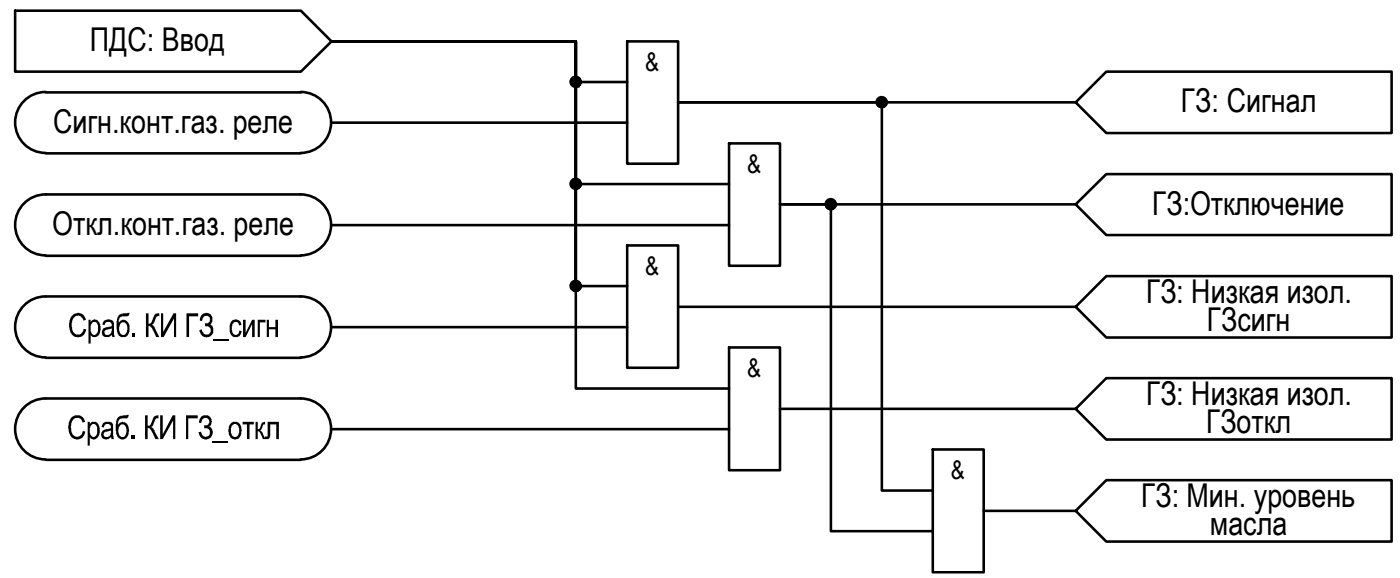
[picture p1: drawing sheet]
<svg xmlns="http://www.w3.org/2000/svg" width="137mm" height="57mm" viewBox="0 0 137 57" stroke-linecap="round" stroke-linejoin="round" font-family="sans-serif">
<!-- layer: 0 -->
<g fill="none" stroke="#000" stroke-width=".25">
<path d="M1.5 1h28l3 3.1-3 2.9h-28zM4.5 9a2.98 2.98 0 0 0-3 3 2.98 2.98 0 0 0 3 3M4.5 19a2.98 2.98 0 0 0-3 3 2.98 2.98 0 0 0 3 3M4.5 9h25M4.5 15h25M4.5 19h25M29.5 9a2.98 2.98 0 0 1 3 3 2.98 2.98 0 0 1-3 3M29.5 19a2.98 2.98 0 0 1 3 3 2.98 2.98 0 0 1-3 3M32.5 12h29M61.5 4.1h5v11.9h-5zM61.5 8h-5v-3.9h-24h24v13.9h15M71.5 14h5v12h-5z"/>
<path d="M105.5 10h-39h20v38h5M105.5 10l3-3h28v6h-28zM4.5 29a2.98 2.98 0 0 0-3 3 2.98 2.98 0 0 0 3 3M4.5 39a2.98 2.98 0 0 0-3 3 2.98 2.98 0 0 0 3 3M4.5 25.1h25M4.5 29h25M4.5 35h25M4.5 39h25M29.5 29a2.98 2.98 0 0 1 3 3 2.98 2.98 0 0 1-3 3M29.5 39a2.98 2.98 0 0 1 3 3 2.98 2.98 0 0 1-3 3M32.5 22h39M32.5 32h29"/>
<path d="M61.5 24h5v12h-5zM61.5 28h-5v-23.9h-24h24v33.9h15M66.5 30h39M71.5 34h5v12h-5zM105.5 20h-29h5v32h10M105.5 30l3-3h28v6.1h-28zM105.5 20l3-3h28v6h-28zM4.5 45h25M32.5 42h39M76.5 40h29M91.5 44h5v12h-5zM96.5 50h9"/>
<path d="M105.5 40l3-3h28v6h-28zM105.5 50l3-3h28v6h-28z"/>
<circle cx="56.5" cy="8" r=".49"/>
<circle cx="56.5" cy="18" r=".49"/>
<circle cx="81.5" cy="20" r=".49"/>
<circle cx="86.5" cy="10" r=".49"/>
<circle cx="56.5" cy="28" r=".49"/>
</g>
<g fill="#000">
<path d="M18.3 30.7h1.1v.3h-.9v2h-.2zM19.7 30.9a.62 .62 0 0 1 1-.1 .62 .62 0 0 1-.1 1 .68 .68 0 0 1 0 1.2 .68 .68 0 0 1-1-.6l.2-.2a.45 .45 0 0 0 .4 .6 .45 .45 0 0 0 .5-.4 .41 .41 0 0 0-.6-.4v-.3a.38 .38 0 0 0 .5-.3 .38 .38 0 0 0-.3-.5 .38 .38 0 0 0-.4 .4l-.1 .1h-.2zM25.3 31.3h.7v.3h-.5v1.4h-.2zM26.2 31.3h.2v.7h.6v-.7h.3v1.7h-.3v-.8h-.6v.8h-.2zM18.2 40.7h1.2v.3h-.9v2h-.3zM19.7 40.8a.63 .63 0 0 1 .9 .1 .63 .63 0 0 1-.1 .9h.1a.69 .69 0 0 1-.2 1.2 .69 .69 0 0 1-.9-.7h.2a.43 .43 0 0 0 .7 .4 .43 .43 0 0 0-.1-.8h-.3v-.3a.38 .38 0 0 0 .5-.3 .38 .38 0 0 0-.4-.4 .38 .38 0 0 0-.3 .4l-.1 .1h-.2zM25.1 41.3h.2v.7h.1l.1-.2a.54 .54 0 0 1 .4-.5h.1v.3a.31 .31 0 0 0-.3 .3l-.2 .3 .3 .2 .2 .6h-.2l-.4-.8h-.1v.8h-.2zM26.2 41.3h1.2v1.7h-.3v-1.4h-.6v1a.39 .39 0 0 1-.5 .4v-.3a.22 .22 0 0 0 .3-.1 .22 .22 0 0 0-.1-.2z"/>
<path d="M10.1 31.5l.2-.1 .2-.1a.51 .51 0 0 1 .7 .6v.9l.1 .2h-.3l-.1-.2a.5 .5 0 0 1-.9-.1 .5 .5 0 0 1 .6-.7h.1a.22 .22 0 0 0 .3-.2 .22 .22 0 0 0-.2-.2 .34 .34 0 0 0-.6 .2h-.2zM10.3 32.3a.32 .32 0 0 0 .1 .5 .32 .32 0 0 0 .5-.2l.1-.4z"/>
<path d="M11.6 31v-.1a1.12 1.12 0 0 1 .9-.2l.2-.1a.5 .5 0 0 1-.7 .4h-.1a.48 .48 0 0 0-.3 .6v.1a.56 .56 0 0 1 .7-.3 .56 .56 0 0 1 .4 .6v.5l-.1 .2a.61 .61 0 0 1-.7 .3 .61 .61 0 0 1-.4-.7l-.1-.9zM11.9 31.6l-.2 .3v.4a.39 .39 0 0 0 .2 .5 .39 .39 0 0 0 .5-.2l.1-.4a.52 .52 0 0 0-.6-.6z"/>
<path d="M10.1 41.5l.4-.2a.47 .47 0 0 1 .5 .1 .47 .47 0 0 1 .1 .5l.1 1.1h-.3v-.2a.51 .51 0 0 1-.9-.1 .51 .51 0 0 1 .5-.7h.1a.27 .27 0 0 0 .3-.3 .27 .27 0 0 0-.4-.2l-.3 .1v.3l-.2-.1zM10.2 42.3a.32 .32 0 0 0 .3 .5 .32 .32 0 0 0 .3-.4l.1-.2z"/>
<path d="M11.5 40.9l.3-.2 .8-.1a.42 .42 0 0 1-.6 .4h-.1a.56 .56 0 0 0-.3 .6 .56 .56 0 0 1 .6-.3 .56 .56 0 0 1 .4 .7l.1 .3-.1 .2a.6 .6 0 0 1-.7 .5 .6 .6 0 0 1-.5-.7l-.1-.8zM11.8 41.6l-.2 .3v.4a.42 .42 0 0 0 .2 .4 .42 .42 0 0 0 .5 0l.1-.5a.48 .48 0 0 0-.6-.6z"/>
</g>
<g fill="#000" stroke="#000" stroke-width=".1">
<path d="M56.4 8.5h.2zM56.4 18.5h.2zM56.4 7.5h.2zM56.4 17.5h.2zM81.4 19.5h.1zM86.1 10.4h.8zM86.4 9.6l.1-.1zM56.4 28.5h.2zM56.4 27.5h.2zM81.4 20.5h.2z"/>
<path d="M56.4 8.5h.2zM56.4 8.5h.2z"/>
<path d="M56.4 18.5h.2zM56.4 18.5h.2z"/>
<path d="M56.4 7.5l.2 .1zM56.4 7.5l.2 .1z"/>
<path d="M56.4 17.5l.2 .1zM56.4 17.5l.2 .1z"/>
<path d="M56.4 7.6h.2zM56.3 7.6h.3z"/>
<path d="M56.4 17.6h.2zM56.3 17.6h.3z"/>
<path d="M56.3 7.6h.4zM56.3 7.6h.4z"/>
<path d="M56.3 8.5h.3zM56.3 8.5h.3z"/>
<path d="M56.3 17.6h.4zM56.3 17.6h.4z"/>
<path d="M56.3 18.5h.3zM56.3 18.5h.3z"/>
<path d="M56.3 7.6h.4zM56.3 7.6h.4z"/>
<path d="M56.3 8.5h.4zM56.3 8.5h.3z"/>
<path d="M56.3 17.6h.4zM56.3 17.6h.4z"/>
<path d="M56.3 18.5h.4zM56.3 18.5h.3z"/>
<path d="M56.3 7.6h.5zM56.2 7.6h.6z"/>
<path d="M56.3 8.5h.4zM56.3 8.5h.4z"/>
<path d="M56.3 17.6h.5zM56.3 17.6h.5z"/>
<path d="M56.3 18.4h.4zM56.3 18.4l.4 .1z"/>
<path d="M56.2 7.6l.6 .1zM56.2 7.7h.6z"/>
<path d="M56.2 8.5h.6zM56.2 8.5h.5z"/>
<path d="M56.2 17.6h.6zM56.2 17.6h.6z"/>
<path d="M56.2 18.4h.6zM56.2 18.4h.5z"/>
<path d="M56.2 7.7h.7zM56.2 7.7h.7z"/>
<path d="M56.2 8.4h.6zM56.2 8.4l.6 .1z"/>
<path d="M56.2 17.6l.7 .1zM56.2 17.6l.7 .1z"/>
<path d="M56.2 18.4h.6zM56.2 18.4h.6z"/>
<path d="M56.1 7.7h.8zM56.1 7.7h.8z"/>
<path d="M56.1 8.4h.8zM56.1 8.4h.7z"/>
<path d="M56.1 17.7h.8zM56.1 17.7h.8z"/>
<path d="M56.1 18.4h.8zM56.1 18.4h.7z"/>
<path d="M56.1 7.7l.8 .1zM56.1 7.7l.8 .1z"/>
<path d="M56.1 7.8h.8zM56.1 7.8h.8z"/>
<path d="M56.1 8.3h.8zM56.1 8.3h.8z"/>
<path d="M56.1 8.3h.8zM56.1 8.3l.8 .1z"/>
<path d="M56.1 17.7l.8 .1zM56.1 17.7l.8 .1z"/>
<path d="M56.1 17.8h.8zM56.1 17.8h.8z"/>
<path d="M56.1 18.3h.8zM56.1 18.3l.8 .1z"/>
<path d="M56.1 7.8l.8 .1zM56.1 7.8l.8 .1z"/>
<path d="M56.1 7.9h.9zM56.1 7.9h.9z"/>
<path d="M56.1 8.2h.8zM56.1 8.2h.8z"/>
<path d="M56.1 8.2h.8zM56.1 8.2l.8 .1z"/>
<path d="M56.1 17.8l.8 .1zM56.1 17.8l.8 .1z"/>
<path d="M56.1 17.9h.9zM56.1 17.9h.9z"/>
<path d="M56.1 18.2l.8 .1zM56.1 18.2l.8 .1z"/>
<path d="M56.1 18.3h.8zM56.1 18.3h.8zM56.1 18.3h.8zM56.1 18.3h.8z"/>
<path d="M56 7.9h1zM56 7.9h1z"/>
<path d="M56 7.9l1 .1zM56 7.9l1 .1z"/>
<path d="M56 8h1zM56 8h1z"/>
<path d="M56 8l1 .1zM56 8l1 .1z"/>
<path d="M56 8.1h1zM56 8.1h1z"/>
<path d="M56 8.1l1 .1zM56 8.1l1 .1z"/>
<path d="M56 8.2h1zM56 8.2h.9z"/>
<path d="M56 17.9h1zM56 17.9h1z"/>
<path d="M56 17.9l1 .1zM56 17.9l1 .1z"/>
<path d="M56 18h1zM56 18h1z"/>
<path d="M56 18l1 .1zM56 18l1 .1z"/>
<path d="M56 18.1h1zM56 18.1h1z"/>
<path d="M56 18.1l1 .1v-.1zM56 18.1l1 .1h-1z"/>
<path d="M56 18.2h1zM56 18.2h.9z"/>
<path d="M81.4 19.5h.2zM81.4 19.5h.2z"/>
<path d="M81.4 19.5h.3zM81.3 19.5h.4z"/>
<path d="M81.3 19.5l.4 .1zM81.3 19.5l.4 .1z"/>
<path d="M81.3 19.6h.4zM81.2 19.6h.5z"/>
<path d="M81.2 19.6h.6zM81.2 19.6h.6z"/>
<path d="M81.2 19.6l.6 .1zM81.2 19.6l.6 .1z"/>
<path d="M81.2 19.7h.7zM81.1 19.7h.8z"/>
<path d="M81.1 19.7h.8zM81.1 19.7h.8z"/>
<path d="M81.1 19.7l.8 .1zM81.1 19.7l.8 .1z"/>
<path d="M81.1 19.8h.8zM81.1 19.8h.8z"/>
<path d="M81 19.8h1zM81 19.8h1z"/>
<path d="M81 19.8l1 .1zM81 19.8l1 .1z"/>
<path d="M81 19.9h1zM81 19.9h1z"/>
<path d="M81 19.9l1 .1zM81 19.9l1 .1z"/>
<path d="M81 20h1zM81 20h1z"/>
<path d="M86.4 10.5h.1zM86.4 10.5h.1zM86.4 10.5h.2z"/>
<path d="M86.4 9.6h.2zM86.4 9.6h.2z"/>
<path d="M86.4 9.6h.3zM86.3 9.6h.4z"/>
<path d="M86.3 9.6h.4zM86.3 9.6h.4z"/>
<path d="M86.3 10.5h.4zM86.3 10.5h.3z"/>
<path d="M86.3 9.6h.4zM86.3 9.6h.4z"/>
<path d="M86.3 10.5h.4zM86.3 10.5h.4z"/>
<path d="M86.2 9.6h.6zM86.2 9.6h.6z"/>
<path d="M86.2 10.4h.5zM86.2 10.4l.5 .1z"/>
<path d="M86.2 9.6h.6zM86.2 9.6h.6z"/>
<path d="M86.2 10.4h.6zM86.2 10.4h.5z"/>
<path d="M86.2 9.6l.7 .1zM86.2 9.6l.7 .1z"/>
<path d="M86.2 10.4h.6zM86.2 10.4h.6z"/>
<path d="M86.2 9.7h.7zM86.2 9.7h.7z"/>
<path d="M86.1 9.7l.8 .1zM86.1 9.7l.8 .1z"/>
<path d="M86.2 10.4h.7zM86.2 10.4h.6z"/>
<path d="M86.1 9.8h.9zM86.1 9.8h.9z"/>
<path d="M86.1 10.3h.8zM86.1 10.3l.8 .1zM86.1 10.4h.8z"/>
<path d="M86.1 9.8l.9 .1zM86 9.9h1z"/>
<path d="M86 9.9h1zM86 9.9h1z"/>
<path d="M86 9.9h1zM86 9.9h1z"/>
<path d="M86 10.2h1zM86 10.2h1z"/>
<path d="M86 10.2l1 .1zM86 10.2l1 .1z"/>
<path d="M86.1 10.3h.9zM86.1 10.3h.8z"/>
<path d="M86 9.9l1 .1zM86 9.9l1 .1z"/>
<path d="M86 10h1zM86 10h1z"/>
<path d="M86 10l1 .1zM86 10l1 .1z"/>
<path d="M86 10.1h1zM86 10.1h1z"/>
<path d="M86 10.1l1 .1v-.1zM86 10.1l1 .1h-1z"/>
<path d="M56.4 28.5h.2zM56.4 28.5h.2z"/>
<path d="M56.4 27.5h.2zM56.4 27.5h.2z"/>
<path d="M56.4 27.5h.2zM56.3 27.5h.3z"/>
<path d="M56.3 27.5l.4 .1zM56.3 27.5l.4 .1z"/>
<path d="M56.3 28.5h.3zM56.3 28.5h.3z"/>
<path d="M56.3 27.6h.4zM56.3 27.6h.4z"/>
<path d="M56.3 28.5h.4zM56.3 28.5h.3z"/>
<path d="M56.3 27.6h.5zM56.3 27.6h.5z"/>
<path d="M56.3 28.5h.4zM56.3 28.5h.4z"/>
<path d="M56.2 27.6h.6zM56.2 27.6h.6z"/>
<path d="M56.2 28.4h.6zM56.2 28.4l.5 .1z"/>
<path d="M56.2 27.6l.7 .1zM56.2 27.6l.7 .1z"/>
<path d="M56.2 28.4h.6zM56.2 28.4h.6z"/>
<path d="M56.1 27.7h.8zM56.1 27.7h.8z"/>
<path d="M56.1 28.4h.8zM56.1 28.4h.7z"/>
<path d="M56.1 27.7l.8 .1zM56.1 27.7l.8 .1z"/>
<path d="M56.1 27.8h.8zM56.1 27.8h.8z"/>
<path d="M56.1 28.3l.8 .1zM56.1 28.3l.8 .1z"/>
<path d="M56.1 28.4h.8zM56.1 28.4h.8z"/>
<path d="M56.1 27.8h.8zM56.1 27.8h.8z"/>
<path d="M56.1 27.8l.9 .1zM56.1 27.8l.9 .1z"/>
<path d="M56.1 28.2l.8 .1zM56.1 28.2l.8 .1z"/>
<path d="M56.1 28.3h.8zM56.1 28.3h.8z"/>
<path d="M56 27.9h1zM56 27.9h1z"/>
<path d="M56 27.9l1 .1zM56 27.9l1 .1z"/>
<path d="M56 28h1zM56 28h1z"/>
<path d="M56 28l1 .1v-.1zM56 28l1 .1h-1z"/>
<path d="M56 28.1h1zM56 28.1h1z"/>
<path d="M56 28.1l1 .1zM56 28.1l1 .1z"/>
<path d="M56 28.2h1zM56 28.2h.9z"/>
<path d="M81.4 20.5h.1zM81.4 20.5h.1z"/>
<path d="M81.3 20.5h.4zM81.3 20.5h.3z"/>
<path d="M81.3 20.5h.4zM81.3 20.5h.4z"/>
<path d="M81.2 20.5h.5zM81.2 20.5h.5z"/>
<path d="M81.2 20.4h.6zM81.2 20.4l.5 .1z"/>
<path d="M81.2 20.4h.6zM81.2 20.4h.6z"/>
<path d="M81.1 20.4h.8zM81.1 20.4h.8z"/>
<path d="M81.1 20.4h.8zM81.1 20.4h.7z"/>
<path d="M81 20.3h.9zM81 20.3h.9z"/>
<path d="M81.1 20.3h.8zM81.1 20.3l.8 .1z"/>
<path d="M81 20.2h1zM81 20.2h1z"/>
<path d="M81 20.2h1zM81 20.2l.9 .1z"/>
<path d="M81 20l1 .1v-.1zM81 20l1 .1h-1z"/>
<path d="M81 20.1h1zM81 20.1h1z"/>
<path d="M81 20.1h1zM81 20.1l1 .1z"/>
</g>
<g font-size="3.2">
<text x="8.8" y="5">ПДС: Ввод</text>
<text x="115.8" y="11">ГЗ: Сигнал</text>
<text x="5.2" y="13">Сигн.конт.газ. реле</text>
<text x="5.1" y="23">Откл.конт.газ. реле</text>
<text x="113" y="21">ГЗ:Отключение</text>
<text x="112.4" y="29.7">ГЗ: Низкая изол.</text>
<text x="6.6" y="33">Сраб</text>
<text x="12.8" y="33">. КИ ГЗ</text>
<text x="21" y="33">_сигн</text>
<text x="118.4" y="32.4">ГЗсигн</text>
<text x="112.4" y="39.7">ГЗ: Низкая изол.</text>
<text x="6.6" y="43">Сраб</text>
<text x="12.7" y="43">. КИ ГЗ</text>
<text x="20.9" y="43">_откл</text>
<text x="118.3" y="42.4">ГЗоткл</text>
<text x="111.9" y="49.7">ГЗ: Мин. уровень</text>
<text x="118.7" y="52.4">масла</text>
</g>
<g font-size="2.5">
<text x="63.3" y="6.9">&amp;</text>
<text x="73.3" y="16.9">&amp;</text>
<text x="63.3" y="26.9">&amp;</text>
<text x="73.3" y="36.9">&amp;</text>
<text x="93.3" y="46.9">&amp;</text>
</g>
</svg>
